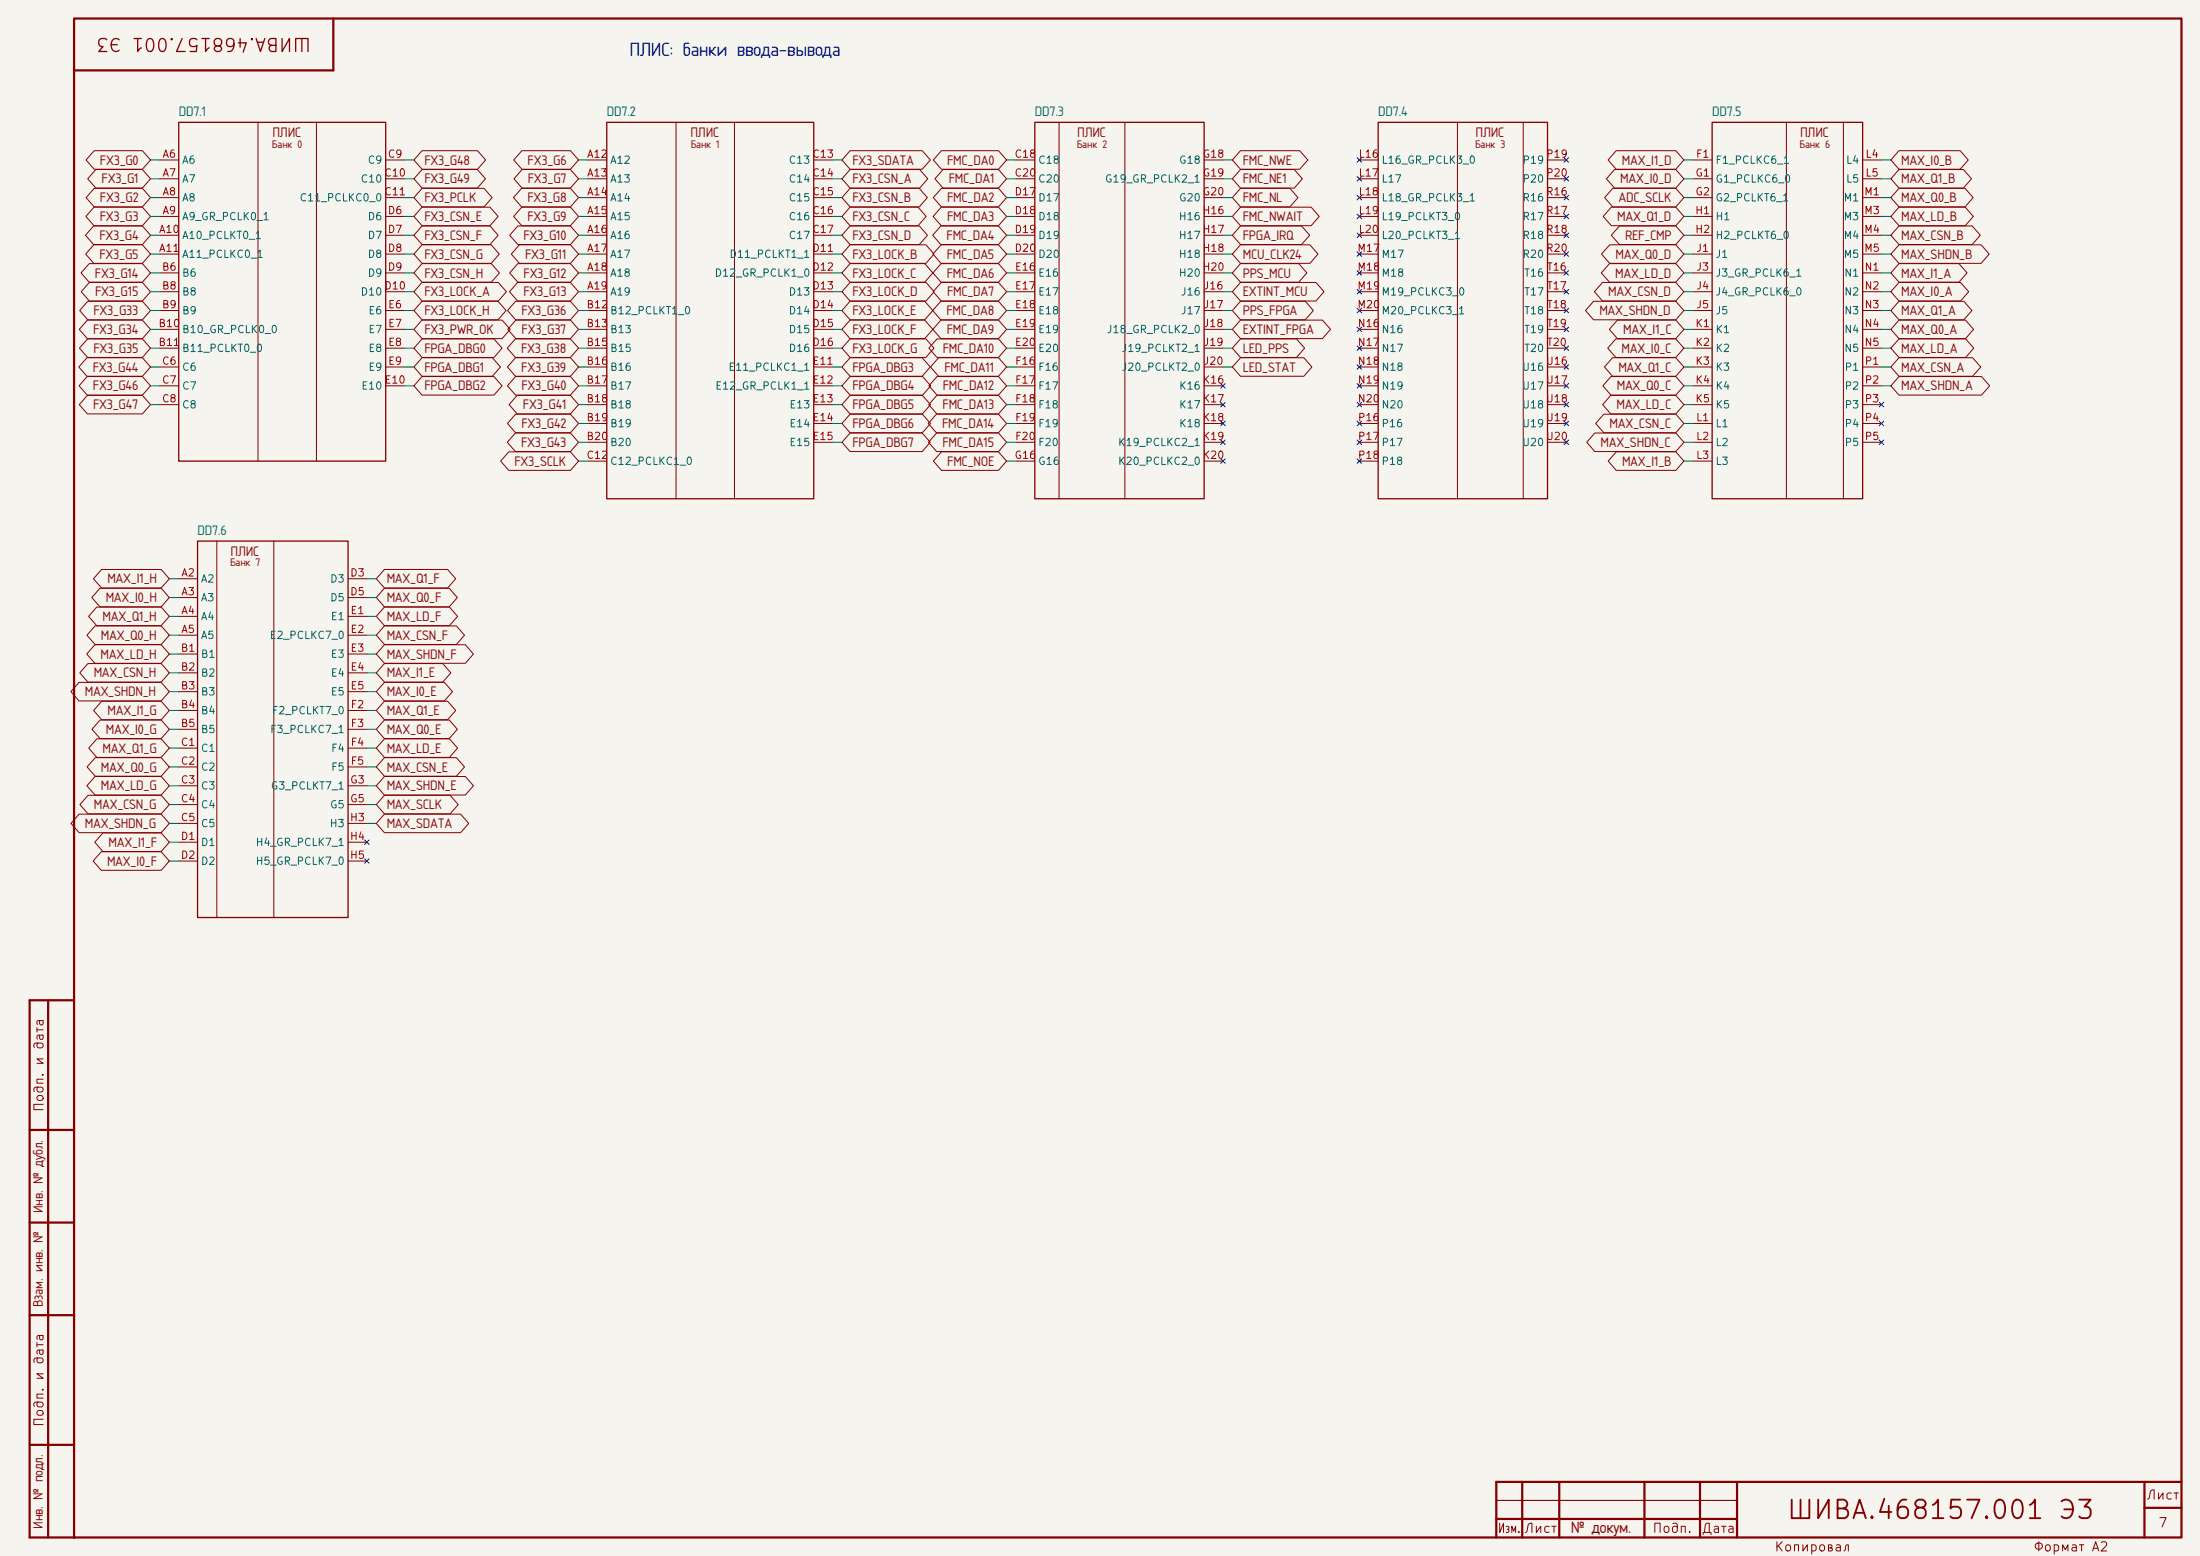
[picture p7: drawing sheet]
<svg xmlns="http://www.w3.org/2000/svg" width="594mm" height="420mm" viewBox="0 0 594 420" stroke-linecap="round" stroke-linejoin="round" font-family="sans-serif">
<path d="M0 0h594v420h-594z" fill="#f5f4ef" stroke="#f5f4ef" stroke-width=".27"/>
<g fill="none" stroke="#840000" stroke-width=".6">
<path d="M20 5h569v410h-569zM90 5v14h-70M13 270v145M20 270h-12v145h12M8 305h12M8 330h12M8 355h12M8 390h12M411 400v15M421 400v15M444 400v15M459 400v15"/>
<path d="M469 400v15M579 400v15M589 400h-185v15M404 410h65M579 407h10"/>
</g>
<path d="M404 405h65" fill="none" stroke="#840000" stroke-width=".3"/>
<path d="M48.3 33h55.8v91.5h-55.8zM163.8 33h55.9v101.6h-55.9zM279.4 33h45.7v101.6h-45.7zM372.1 33h45.7v101.6h-45.7zM462.3 33h40.6v101.6h-40.6zM53.3 146.1h40.7v101.6h-40.7z" fill="none" stroke="#840000" stroke-width=".35"/>
<g fill="none" stroke="#840000" stroke-width=".27">
<path d="M69.7 33v91.5M85.4 33v91.5M182.5 33v101.6M198.3 33v101.6M286 33v101.6M303.7 33v101.6M393.5 33v101.6M411.3 33v101.6M482.3 33v101.6M497.7 33v101.6M25.4 55.9h13.1l2.1 2.5-2.1 2.5h-13.1l-2.2-2.5zM25.4 40.7h13.1l2.1 2.5-2.1 2.5h-13.1l-2.2-2.5z"/>
<path d="M25.4 50.8h13.1l2.1 2.5-2.1 2.5h-13.1l-2.2-2.5zM25.9 45.8h12.6l2.1 2.5-2.1 2.5h-12.6l-2.2-2.5zM43.2 43.2h5.1M43.2 48.3h5.1M43.2 53.3h5.1M43.2 58.4h5.1M104.1 43.2h5.1M104.1 48.3h5.1M104.1 53.3h5.1M104.1 58.4h5.1M113.9 55.9h18.4l2.2 2.5-2.2 2.5h-18.4l-2.1-2.5zM113.9 50.8h16.8l2.2 2.5-2.2 2.5h-16.8l-2.1-2.5z"/>
<path d="M113.9 40.7h15l2.2 2.5-2.2 2.5h-15l-2.1-2.5zM113.9 45.8h15l2.2 2.5-2.2 2.5h-15l-2.1-2.5zM140.8 50.8h13.2l2.2 2.5-2.2 2.5h-13.2l-2.2-2.5zM140.9 55.9h13.1l2.2 2.5-2.2 2.5h-13.1l-2.2-2.5zM140.9 40.7h13.1l2.2 2.5-2.2 2.5h-13.1l-2.2-2.5zM141 45.8h13l2.2 2.5-2.2 2.5h-13l-2.2-2.5zM158.7 43.2h5.1M158.7 48.3h5.1M158.7 53.3h5.1M158.7 58.4h5.1M219.7 43.2h5.1M219.7 48.3h5.1"/>
<path d="M219.7 53.3h5.1M219.7 58.4h5.1M229.5 50.8h18.7l2.2 2.5-2.2 2.5h-18.7l-2.2-2.5zM229.5 55.9h18.4l2.2 2.5-2.2 2.5h-18.4l-2.2-2.5zM229.5 40.7h19.5l2.2 2.5-2.2 2.5h-19.5l-2.2-2.5zM229.5 45.8h18.8l2.2 2.5-2.2 2.5h-18.8l-2.2-2.5zM254.1 55.9h15.5l2.2 2.5-2.2 2.5h-15.5l-2.2-2.5zM254.2 40.7h15.4l2.2 2.5-2.2 2.5h-15.4l-2.2-2.5zM254.2 50.8h15.4l2.2 2.5-2.2 2.5h-15.4l-2.2-2.5zM254.6 45.8h15l2.2 2.5-2.2 2.5h-15l-2.2-2.5zM274.3 43.2h5.1M274.3 48.3h5.1"/>
<path d="M274.3 53.3h5.1M274.3 58.4h5.1M325.1 43.2h5.1M325.1 48.3h5.1M325.1 53.3h5.1M325.1 58.4h5.1M334.9 40.7h16l2.2 2.5-2.2 2.5h-16l-2.2-2.5zM334.9 45.8h14.6l2.1 2.5-2.1 2.5h-14.6l-2.2-2.5zM334.9 50.8h13.4l2.2 2.5-2.2 2.5h-13.4l-2.2-2.5zM334.9 55.9h19.1l2.2 2.5-2.2 2.5h-19.1l-2.2-2.5zM367 43.2h5.1M367 48.3h5.1"/>
<path d="M367 53.3h5.1M367 58.4h5.1M417.8 43.2h5.1M417.8 48.3h5.1M417.8 53.3h5.1M417.8 58.4h5.1M435.1 55.9h17.4l2.2 2.5-2.2 2.5h-17.4l-2.2-2.5zM435.4 50.8h17.1l2.2 2.5-2.2 2.5h-17.1l-2.1-2.5zM435.9 45.8h16.6l2.2 2.5-2.2 2.5h-16.6l-2.2-2.5zM436.4 40.7h16.1l2.2 2.5-2.2 2.5h-16.1l-2.2-2.5zM457.2 43.2h5.1M457.2 48.3h5.1"/>
<path d="M457.2 53.3h5.1M457.2 58.4h5.1M502.9 43.2h5.1M502.9 48.3h5.1M502.9 53.3h5.1M502.9 58.4h5.1M512.7 40.7h16.5l2.2 2.5-2.2 2.5h-16.5l-2.2-2.5zM512.7 55.9h17.9l2.2 2.5-2.2 2.5h-17.9l-2.2-2.5zM512.7 45.8h17.4l2.2 2.5-2.2 2.5h-17.4l-2.2-2.5zM512.7 50.8h17.9l2.2 2.5-2.2 2.5h-17.9l-2.2-2.5zM24.1 71.2h14.4l2.1 2.5-2.1 2.5h-14.4l-2.2-2.5zM24.1 76.2h14.4l2.1 2.5-2.1 2.5h-14.4l-2.2-2.5z"/>
<path d="M25.3 61h13.2l2.1 2.5-2.1 2.5h-13.2l-2.2-2.5zM25.3 66.1h13.2l2.1 2.5-2.1 2.5h-13.2l-2.2-2.5zM43.2 63.5h5.1M43.2 68.6h5.1M43.2 73.7h5.1M43.2 78.7h5.1M104.1 63.5h5.1M104.1 68.6h5.1M104.1 73.7h5.1M104.1 78.7h5.1M113.9 61h18.4l2.2 2.5-2.2 2.5h-18.4l-2.1-2.5zM113.9 66.1h18.7l2.2 2.5-2.2 2.5h-18.7l-2.1-2.5z"/>
<path d="M113.9 71.2h18.8l2.1 2.5-2.1 2.5h-18.8l-2.1-2.5zM113.9 76.2h20.6l2.2 2.5-2.2 2.5h-20.6l-2.1-2.5zM139.8 76.2h14.2l2.2 2.5-2.2 2.5h-14.2l-2.2-2.5zM139.8 61h14.2l2.2 2.5-2.2 2.5h-14.2l-2.2-2.5zM139.8 71.2h14.2l2.2 2.5-2.2 2.5h-14.2l-2.2-2.5zM140.2 66.1h13.8l2.2 2.5-2.2 2.5h-13.8l-2.1-2.5zM158.7 63.5h5.1M158.7 68.6h5.1M158.7 73.7h5.1M158.7 78.7h5.1M219.7 63.5h5.1M219.7 68.6h5.1"/>
<path d="M219.7 73.7h5.1M219.7 78.7h5.1M229.5 71.2h20.2l2.2 2.5-2.2 2.5h-20.2l-2.2-2.5zM229.5 66.1h20.5l2.2 2.5-2.2 2.5h-20.5l-2.2-2.5zM229.5 76.2h20.5l2.2 2.5-2.2 2.5h-20.5l-2.2-2.5zM229.5 61h18.7l2.2 2.5-2.2 2.5h-18.7l-2.2-2.5zM254 61h15.6l2.2 2.5-2.2 2.5h-15.6l-2.2-2.5zM254.1 66.1h15.5l2.2 2.5-2.2 2.5h-15.5l-2.2-2.5zM254.1 71.2h15.5l2.2 2.5-2.2 2.5h-15.5l-2.2-2.5zM254.1 76.2h15.5l2.2 2.5-2.2 2.5h-15.5l-2.1-2.5zM274.3 63.5h5.1M274.3 68.6h5.1"/>
<path d="M274.3 73.7h5.1M274.3 78.7h5.1M325.1 63.5h5.1M325.1 68.6h5.1M325.1 73.7h5.1M325.1 78.7h5.1M334.9 66.1h18.8l2.2 2.5-2.2 2.5h-18.8l-2.2-2.5zM334.9 61h16.5l2.2 2.5-2.2 2.5h-16.5l-2.2-2.5zM334.9 76.2h20.4l2.2 2.5-2.2 2.5h-20.4l-2.2-2.5zM334.9 71.2h15.8l2.2 2.5-2.2 2.5h-15.8l-2.2-2.5zM367 63.5h5.1M367 68.6h5.1"/>
<path d="M367 73.7h5.1M367 78.7h5.1M417.8 63.5h5.1M417.8 68.6h5.1M417.8 73.7h5.1M417.8 78.7h5.1M432.7 76.2h19.8l2.2 2.5-2.2 2.5h-19.8l-2.2-2.5zM434.6 71.2h17.9l2.2 2.5-2.2 2.5h-17.9l-2.2-2.5zM434.6 66.1h17.9l2.2 2.5-2.2 2.5h-17.9l-2.2-2.5zM437.2 61h15.3l2.2 2.5-2.2 2.5h-15.3l-2.1-2.5zM457.2 63.5h5.1M457.2 68.6h5.1"/>
<path d="M457.2 73.7h5.1M457.2 78.7h5.1M502.9 63.5h5.1M502.9 68.6h5.1M502.9 73.7h5.1M502.9 78.7h5.1M512.7 61h19.8l2.2 2.5-2.2 2.5h-19.8l-2.2-2.5zM512.7 66.1h22.2l2.2 2.5-2.2 2.5h-22.2l-2.2-2.5zM512.7 71.2h16.2l2.2 2.5-2.2 2.5h-16.2l-2.2-2.5zM512.7 76.2h16.7l2.1 2.5-2.1 2.5h-16.7l-2.2-2.5zM23.5 96.6h15l2.1 2.5-2.1 2.5h-15l-2.2-2.5zM23.6 86.4h14.9l2.1 2.5-2.1 2.5h-14.9l-2.2-2.5z"/>
<path d="M23.6 91.5h14.9l2.1 2.5-2.1 2.5h-14.9l-2.1-2.5zM23.7 81.3h14.8l2.1 2.5-2.1 2.5h-14.8l-2.2-2.5zM43.2 83.8h5.1M43.2 88.9h5.1M43.2 94h5.1M43.2 99.1h5.1M104.1 83.8h5.1M104.1 88.9h5.1M104.1 94h5.1M104.1 99.1h5.1M113.9 81.3h20.6l2.2 2.5-2.2 2.5h-20.6l-2.1-2.5zM113.9 96.6h19l2.2 2.5-2.2 2.5h-19l-2.1-2.5z"/>
<path d="M113.9 91.5h19.5l2.2 2.5-2.2 2.5h-19.5l-2.1-2.5zM113.9 86.4h21.7l2.2 2.5-2.2 2.5h-21.7l-2.1-2.5zM139.1 91.5h14.9l2.2 2.5-2.2 2.5h-14.9l-2.1-2.5zM139.2 96.6h14.8l2.2 2.5-2.2 2.5h-14.8l-2.2-2.5zM139.2 81.3h14.8l2.2 2.5-2.2 2.5h-14.8l-2.2-2.5zM139.3 86.4h14.7l2.2 2.5-2.2 2.5h-14.7l-2.2-2.5zM158.7 83.8h5.1M158.7 88.9h5.1M158.7 94h5.1M158.7 99.1h5.1M219.7 83.8h5.1M219.7 88.9h5.1"/>
<path d="M219.7 94h5.1M219.7 99.1h5.1M229.5 81.3h20.2l2.2 2.5-2.2 2.5h-20.2l-2.2-2.5zM229.5 86.4h20.2l2.2 2.5-2.2 2.5h-20.2l-2.2-2.5zM229.5 91.5h20.5l2.2 2.5-2.2 2.5h-20.5l-2.2-2.5zM229.5 96.6h19.5l2.2 2.5-2.2 2.5h-19.5l-2.2-2.5zM253 91.5h16.6l2.2 2.5-2.2 2.5h-16.6l-2.2-2.5zM253.4 96.6h16.2l2.2 2.5-2.2 2.5h-16.2l-2.2-2.5zM254 81.3h15.6l2.2 2.5-2.2 2.5h-15.6l-2.2-2.5zM254.1 86.4h15.5l2.2 2.5-2.2 2.5h-15.5l-2.2-2.5zM274.3 83.8h5.1M274.3 88.9h5.1"/>
<path d="M274.3 94h5.1M274.3 99.1h5.1M325.1 83.8h5.1M325.1 88.9h5.1M325.1 94h5.1M325.1 99.1h5.1M334.9 81.3h17.5l2.2 2.5-2.2 2.5h-17.5l-2.2-2.5zM334.9 86.4h22.2l2.1 2.5-2.1 2.5h-22.2l-2.2-2.5zM334.9 91.5h15.2l2.1 2.5-2.1 2.5h-15.2l-2.2-2.5zM334.9 96.6h17.1l2.2 2.5-2.2 2.5h-17.1l-2.2-2.5zM367 83.8h5.1M367 88.9h5.1"/>
<path d="M367 94h5.1M367 99.1h5.1M417.8 83.8h5.1M417.8 88.9h5.1M417.8 94h5.1M417.8 99.1h5.1M430.3 81.3h22.2l2.2 2.5-2.2 2.5h-22.2l-2.2-2.5zM435.4 96.6h17.1l2.2 2.5-2.2 2.5h-17.1l-2.2-2.5zM436.3 91.5h16.2l2.2 2.5-2.2 2.5h-16.2l-2.2-2.5zM436.7 86.4h15.8l2.2 2.5-2.2 2.5h-15.8l-2.2-2.5zM457.2 83.8h5.1M457.2 88.9h5.1"/>
<path d="M457.2 94h5.1M457.2 99.1h5.1M502.9 83.8h5.1M502.9 88.9h5.1M502.9 94h5.1M502.9 99.1h5.1M512.7 81.3h17.5l2.2 2.5-2.2 2.5h-17.5l-2.2-2.5zM512.7 86.4h18l2.2 2.5-2.2 2.5h-18l-2.2-2.5zM512.7 91.5h18l2.2 2.5-2.2 2.5h-18l-2.2-2.5zM512.7 96.6h19.9l2.2 2.5-2.2 2.5h-19.9l-2.2-2.5zM23.5 101.6h15l2.1 2.5-2.1 2.5h-15l-2.2-2.5zM23.6 106.7h14.9l2.1 2.5-2.1 2.5h-14.9l-2.2-2.5z"/>
<path d="M43.2 104.1h5.1M43.2 109.2h5.1M104.1 104.1h5.1M113.9 101.6h19.5l2.2 2.5-2.2 2.5h-19.5l-2.1-2.5zM139.2 116.9h14.8l2.2 2.5-2.2 2.5h-14.8l-2.2-2.5zM139.2 101.6h14.8l2.2 2.5-2.2 2.5h-14.8l-2.2-2.5zM139.2 111.8h14.8l2.2 2.5-2.2 2.5h-14.8l-2.2-2.5zM139.6 106.7h14.4l2.2 2.5-2.2 2.5h-14.4l-2.1-2.5zM158.7 104.1h5.1M158.7 109.2h5.1M158.7 114.3h5.1M158.7 119.4h5.1"/>
<path d="M219.7 104.1h5.1M219.7 109.2h5.1M219.7 114.3h5.1M219.7 119.4h5.1M229.5 111.8h19.5l2.2 2.5-2.2 2.5h-19.5l-2.2-2.5zM229.5 106.7h19.6l2.1 2.5-2.1 2.5h-19.6l-2.2-2.5zM229.5 101.6h19.6l2.2 2.5-2.2 2.5h-19.6l-2.2-2.5zM229.5 116.9h19.5l2.2 2.5-2.2 2.5h-19.5l-2.2-2.5zM252.8 111.8h16.8l2.2 2.5-2.2 2.5h-16.8l-2.2-2.5zM252.9 116.9h16.7l2.2 2.5-2.2 2.5h-16.7l-2.2-2.5zM252.9 106.7h16.7l2.2 2.5-2.2 2.5h-16.7l-2.1-2.5zM253 101.6h16.6l2.2 2.5-2.2 2.5h-16.6l-2.2-2.5z"/>
<path d="M274.3 104.1h5.1M274.3 109.2h5.1M274.3 114.3h5.1M274.3 119.4h5.1M325.1 104.1h5.1M325.1 109.2h5.1M325.1 114.3h5.1M325.1 119.4h5.1M367 104.1h5.1M367 109.2h5.1M367 114.3h5.1M367 119.4h5.1"/>
<path d="M417.8 104.1h5.1M417.8 109.2h5.1M417.8 114.3h5.1M417.8 119.4h5.1M430.6 116.9h21.9l2.2 2.5-2.2 2.5h-21.9l-2.2-2.5zM433 111.8h19.5l2.2 2.5-2.2 2.5h-19.5l-2.2-2.5zM434.9 106.7h17.6l2.2 2.5-2.2 2.5h-17.6l-2.2-2.5zM435 101.6h17.5l2.2 2.5-2.2 2.5h-17.5l-2.2-2.5zM457.2 104.1h5.1M457.2 109.2h5.1M457.2 114.3h5.1M457.2 119.4h5.1"/>
<path d="M502.9 104.1h5.1M502.9 109.2h5.1M502.9 114.3h5.1M502.9 119.4h5.1M512.7 101.6h22.3l2.2 2.5-2.2 2.5h-22.3l-2.2-2.5zM137.4 122h16.6l2.2 2.5-2.2 2.5h-16.6l-2.2-2.5zM158.7 124.5h5.1M254.2 122h15.4l2.2 2.5-2.2 2.5h-15.4l-2.2-2.5zM274.3 124.5h5.1M325.1 124.5h5.1M367 124.5h5.1M436.4 122h16.1l2.2 2.5-2.2 2.5h-16.1l-2.2-2.5z"/>
<path d="M457.2 124.5h5.1M27 158.8h16.5l2.2 2.5-2.2 2.5h-16.5l-2.2-2.5zM27.4 153.7h16.1l2.2 2.5-2.2 2.5h-16.1l-2.2-2.5zM48.3 156.2h5M58.5 146.1v101.6M73.9 146.1v101.6M94 156.2h5.1M103.8 153.7h17.1l2.1 2.5-2.1 2.5h-17.1l-2.2-2.5zM103.8 158.8h17.5l2.2 2.5-2.2 2.5h-17.5l-2.2-2.5zM23.7 179.1h19.8l2.2 2.5-2.2 2.5h-19.8l-2.2-2.5zM25.6 174h17.9l2.2 2.5-2.2 2.5h-17.9l-2.2-2.5zM25.7 168.9h17.8l2.2 2.6-2.2 2.5h-17.8l-2.2-2.5z"/>
<path d="M26.1 163.9h17.4l2.2 2.5-2.2 2.5h-17.4l-2.2-2.5zM48.3 161.3h5M48.3 166.4h5M48.3 171.5h5M48.3 176.5h5M94 161.3h5.1M94 166.4h5.1M94 171.5h5.1M94 176.5h5.1M103.8 163.9h17.6l2.1 2.5-2.1 2.5h-17.6l-2.2-2.5zM103.8 168.9h19.4l2.2 2.6-2.2 2.5h-19.4l-2.2-2.5zM103.8 174h21.8l2.2 2.5-2.2 2.5h-21.8l-2.2-2.5z"/>
<path d="M103.8 179.1h15.7l2.2 2.5-2.2 2.5h-15.7l-2.2-2.5zM21.3 184.2h22.2l2.2 2.5-2.2 2.5h-22.2l-2.2-2.5zM26.1 199.4h17.4l2.2 2.5-2.2 2.5h-17.4l-2.1-2.5zM27 194.3h16.5l2.2 2.6-2.2 2.5h-16.5l-2.2-2.5zM27.5 189.3h16l2.2 2.5-2.2 2.5h-16l-2.2-2.5zM48.3 181.6h5M48.3 186.7h5M48.3 191.8h5M48.3 196.9h5M94 181.6h5.1M94 186.7h5.1M94 191.8h5.1"/>
<path d="M94 196.9h5.1M103.8 184.2h16.2l2.2 2.5-2.2 2.5h-16.2l-2.2-2.5zM103.8 189.3h17.1l2.1 2.5-2.1 2.5h-17.1l-2.2-2.5zM103.8 194.3h17.5l2.2 2.6-2.2 2.5h-17.5l-2.2-2.5zM103.8 199.4h17.6l2.1 2.5-2.1 2.5h-17.6l-2.2-2.5zM21.4 219.7h22.1l2.2 2.6-2.2 2.5h-22.1l-2.2-2.5zM23.8 214.7h19.7l2.2 2.5-2.2 2.5h-19.7l-2.2-2.5zM25.6 209.6h17.9l2.2 2.5-2.2 2.5h-17.9l-2.1-2.5zM25.7 204.5h17.8l2.2 2.5-2.2 2.5h-17.8l-2.2-2.5zM48.3 201.9h5M48.3 207h5M48.3 212.1h5"/>
<path d="M48.3 217.2h5M94 201.9h5.1M94 207h5.1M94 212.1h5.1M94 217.2h5.1M103.8 219.7h20.6l2.2 2.6-2.2 2.5h-20.6l-2.2-2.5zM103.8 204.5h19.4l2.2 2.5-2.2 2.5h-19.4l-2.2-2.5zM103.8 209.6h21.8l2.2 2.5-2.2 2.5h-21.8l-2.2-2.5zM103.8 214.7h17.7l2.2 2.5-2.2 2.5h-17.7l-2.2-2.5zM27.3 229.9h16.2l2.2 2.5-2.2 2.5h-16.2l-2.2-2.5zM27.8 224.8h15.7l2.2 2.5-2.2 2.5h-15.7l-2.2-2.5zM48.3 222.3h5"/>
<path d="M48.3 227.3h5M48.3 232.4h5M94 222.3h5.1M94 227.3h5.1M94 232.4h5.1"/>
</g>
<g fill="none" stroke="#009600" stroke-width=".27">
<path d="M40.6 43.2h2.6M40.6 53.3h2.6M40.6 58.4h2.6M40.6 48.3h2.6M109.2 43.2h2.6M109.2 53.3h2.6M109.2 58.4h2.6M109.2 48.3h2.6M156.2 43.2h2.5M156.2 53.3h2.5M156.2 58.4h2.5M156.2 48.3h2.5"/>
<path d="M224.8 43.2h2.5M224.8 53.3h2.5M224.8 58.4h2.5M224.8 48.3h2.5M271.8 43.2h2.5M271.8 53.3h2.5M271.8 58.4h2.5M271.8 48.3h2.5M330.2 43.2h2.5M330.2 53.3h2.5M330.2 58.4h2.5M330.2 48.3h2.5"/>
<path d="M454.7 43.2h2.5M454.7 53.3h2.5M454.7 58.4h2.5M454.7 48.3h2.5M508 43.2h2.5M508 53.3h2.5M508 58.4h2.5M508 48.3h2.5M40.6 63.5h2.6M40.6 68.6h2.6M40.6 73.7h2.6M40.6 78.7h2.6"/>
<path d="M109.2 63.5h2.6M109.2 68.6h2.6M109.2 73.7h2.6M109.2 78.7h2.6M156.2 63.5h2.5M156.2 68.6h2.5M156.2 73.7h2.5M156.2 78.7h2.5M224.8 63.5h2.5M224.8 68.6h2.5M224.8 73.7h2.5M224.8 78.7h2.5"/>
<path d="M271.8 63.5h2.5M271.8 68.6h2.5M271.8 73.7h2.5M271.8 78.7h2.5M330.2 63.5h2.5M330.2 68.6h2.5M330.2 73.7h2.5M330.2 78.7h2.5M454.7 63.5h2.5M454.7 68.6h2.5M454.7 73.7h2.5M454.7 78.7h2.5"/>
<path d="M508 63.5h2.5M508 68.6h2.5M508 73.7h2.5M508 78.7h2.5M40.6 94h2.6M40.6 99.1h2.6M40.6 83.8h2.6M40.6 88.9h2.6M109.2 94h2.6M109.2 99.1h2.6M109.2 83.8h2.6M109.2 88.9h2.6"/>
<path d="M156.2 94h2.5M156.2 99.1h2.5M156.2 83.8h2.5M156.2 88.9h2.5M224.8 94h2.5M224.8 99.1h2.5M224.8 83.8h2.5M224.8 88.9h2.5M271.8 94h2.5M271.8 99.1h2.5M271.8 83.8h2.5M271.8 88.9h2.5"/>
<path d="M330.2 94h2.5M330.2 99.1h2.5M330.2 83.8h2.5M330.2 88.9h2.5M454.7 94h2.5M454.7 99.1h2.5M454.7 83.8h2.5M454.7 88.9h2.5M508 94h2.5M508 99.1h2.5M508 83.8h2.5M508 88.9h2.5"/>
<path d="M40.6 104.1h2.6M40.6 109.2h2.6M109.2 104.1h2.6M156.2 104.1h2.5M156.2 109.2h2.5M156.2 114.3h2.5M156.2 119.4h2.5M224.8 104.1h2.5M224.8 109.2h2.5M224.8 114.3h2.5M224.8 119.4h2.5M271.8 104.1h2.5"/>
<path d="M271.8 109.2h2.5M271.8 114.3h2.5M271.8 119.4h2.5M454.7 104.1h2.5M454.7 109.2h2.5M454.7 114.3h2.5M454.7 119.4h2.5M508 104.1h2.5M156.2 124.5h2.5M271.8 124.5h2.5M454.7 124.5h2.5M45.7 156.2h2.6"/>
<path d="M99.1 156.2h2.5M45.7 161.3h2.6M45.7 166.4h2.6M45.7 171.5h2.6M45.7 176.5h2.6M99.1 161.3h2.5M99.1 166.4h2.5M99.1 171.5h2.5M99.1 176.5h2.5M45.7 181.6h2.6M45.7 186.7h2.6M45.7 191.8h2.6"/>
<path d="M45.7 196.9h2.6M99.1 181.6h2.5M99.1 186.7h2.5M99.1 191.8h2.5M99.1 196.9h2.5M45.7 201.9h2.6M45.7 207h2.6M45.7 212.1h2.6M45.7 217.2h2.6M99.1 201.9h2.5M99.1 207h2.5M99.1 212.1h2.5"/>
<path d="M99.1 217.2h2.5M45.7 222.3h2.6M45.7 227.3h2.6M45.7 232.4h2.6M99.1 222.3h2.5"/>
</g>
<g fill="none" stroke="#000084" stroke-width=".27">
<path d="M366.4 52.7l1.2 1.2M366.4 57.8l1.2 1.2M366.4 42.6l1.2 1.2M366.4 47.7l1.2 1.2M367.6 52.7l-1.2 1.2M367.6 57.8l-1.2 1.2M367.6 42.6l-1.2 1.2M367.6 47.7l-1.2 1.2M422.3 42.6l1.2 1.2M422.3 47.7l1.2 1.2M422.3 52.7l1.2 1.2M422.3 57.8l1.2 1.2"/>
<path d="M423.5 42.6l-1.2 1.2M423.5 47.7l-1.2 1.2M423.5 52.7l-1.2 1.2M423.5 57.8l-1.2 1.2M366.4 62.9l1.2 1.2M366.4 68l1.2 1.2M366.4 73.1l1.2 1.2M366.4 78.1l1.2 1.2M367.6 62.9l-1.2 1.2M367.6 68l-1.2 1.2M367.6 73.1l-1.2 1.2M367.6 78.1l-1.2 1.2"/>
<path d="M422.3 62.9l1.2 1.2M422.3 68l1.2 1.2M422.3 73.1l1.2 1.2M422.3 78.1l1.2 1.2M423.5 62.9l-1.2 1.2M423.5 68l-1.2 1.2M423.5 73.1l-1.2 1.2M423.5 78.1l-1.2 1.2M366.4 88.3l1.2 1.2M366.4 83.2l1.2 1.2M366.4 93.4l1.2 1.2M366.4 98.5l1.2 1.2"/>
<path d="M367.6 88.3l-1.2 1.2M367.6 83.2l-1.2 1.2M367.6 98.5l-1.2 1.2M367.6 93.4l-1.2 1.2M422.3 93.4l1.2 1.2M422.3 83.2l1.2 1.2M422.3 88.3l1.2 1.2M422.3 98.5l1.2 1.2M423.5 93.4l-1.2 1.2M423.5 83.2l-1.2 1.2M423.5 88.3l-1.2 1.2M423.5 98.5l-1.2 1.2"/>
<path d="M329.6 103.5l1.2 1.2M329.6 108.6l1.2 1.2M329.6 113.7l1.2 1.2M329.6 118.8l1.2 1.2M330.8 103.5l-1.2 1.2M330.8 108.6l-1.2 1.2M330.8 113.7l-1.2 1.2M330.8 118.8l-1.2 1.2M366.4 103.5l1.2 1.2M366.4 108.6l1.2 1.2M366.4 113.7l1.2 1.2M366.4 118.8l1.2 1.2"/>
<path d="M367.6 103.5l-1.2 1.2M367.6 108.6l-1.2 1.2M367.6 113.7l-1.2 1.2M367.6 118.8l-1.2 1.2M422.3 108.6l1.2 1.2M422.3 113.7l1.2 1.2M422.3 118.8l1.2 1.2M422.3 103.5l1.2 1.2M423.5 108.6l-1.2 1.2M423.5 113.7l-1.2 1.2M423.5 118.8l-1.2 1.2M423.5 103.5l-1.2 1.2"/>
<path d="M507.4 118.8l1.2 1.2M507.4 108.6l1.2 1.2M507.4 113.7l1.2 1.2M508.6 118.8l-1.2 1.2M508.6 108.6l-1.2 1.2M508.6 113.7l-1.2 1.2M329.6 123.9l1.2 1.2M330.8 123.9l-1.2 1.2M366.4 123.9l1.2 1.2M367.6 123.9l-1.2 1.2M98.5 226.7l1.2 1.2M98.5 231.8l1.2 1.2"/>
<path d="M99.7 226.7l-1.2 1.2M99.7 231.8l-1.2 1.2"/>
</g>
<text font-size="5" fill="#840000" x="482.1" y="411.3">ШИВА.468157.001 Э3</text>
<text font-size="4.9" fill="#0000c2" x="170" y="15">ПЛИС: банки ввода-вывода</text>
<text font-size="4.2" fill="#840000" x="424.1" y="413.8">№ докум.</text>
<g font-size="3.5" fill="#840000">
<text x="84.3" y="9.3" transform="rotate(-180 84.3 9.3)">ШИВА.468157.001 Э3</text>
<text x="73.6" y="37.1">ПЛИС</text>
<text x="186.4" y="37.1">ПЛИС</text>
<text x="290.8" y="37.1">ПЛИС</text>
<text x="398.4" y="37.1">ПЛИС</text>
<text x="486" y="37.1">ПЛИС</text>
<text x="27" y="44.4">FX3_G0</text>
<text x="114.6" y="44.4">FX3_G48</text>
<text x="142.5" y="44.4">FX3_G6</text>
<text x="230.1" y="44.4">FX3_SDATA</text>
<text x="255.7" y="44.4">FMC_DA0</text>
<text x="335.6" y="44.4">FMC_NWE</text>
<text x="437.9" y="44.4">MAX_I1_D</text>
<text x="513.4" y="44.4">MAX_I0_B</text>
<text x="27.4" y="49.5">FX3_G1</text>
<text x="114.6" y="49.5">FX3_G49</text>
<text x="142.5" y="49.5">FX3_G7</text>
<text x="230.1" y="49.5">FX3_CSN_A</text>
<text x="256.2" y="49.5">FMC_DA1</text>
<text x="335.6" y="49.5">FMC_NE1</text>
<text x="437.5" y="49.5">MAX_I0_D</text>
<text x="513.4" y="49.5">MAX_Q1_B</text>
<text x="26.9" y="59.7">FX3_G3</text>
<text x="27" y="54.6">FX3_G2</text>
<text x="114.6" y="59.7">FX3_CSN_E</text>
<text x="114.6" y="54.6">FX3_PCLK</text>
<text x="142.4" y="54.6">FX3_G8</text>
<text x="142.4" y="59.7">FX3_G9</text>
<text x="230.1" y="54.6">FX3_CSN_B</text>
<text x="230.1" y="59.7">FX3_CSN_C</text>
<text x="255.7" y="59.7">FMC_DA3</text>
<text x="255.7" y="54.6">FMC_DA2</text>
<text x="335.6" y="54.6">FMC_NL</text>
<text x="335.6" y="59.7">FMC_NWAIT</text>
<text x="436.6" y="59.7">MAX_Q1_D</text>
<text x="437" y="54.6">ADC_SCLK</text>
<text x="513.4" y="59.7">MAX_LD_B</text>
<text x="513.4" y="54.6">MAX_Q0_B</text>
<text x="26.8" y="64.7">FX3_G4</text>
<text x="114.6" y="64.7">FX3_CSN_F</text>
<text x="141.4" y="64.7">FX3_G10</text>
<text x="230.1" y="64.7">FX3_CSN_D</text>
<text x="255.6" y="64.7">FMC_DA4</text>
<text x="335.6" y="64.7">FPGA_IRQ</text>
<text x="438.8" y="64.7">REF_CMP</text>
<text x="513.4" y="64.7">MAX_CSN_B</text>
<text x="26.9" y="69.8">FX3_G5</text>
<text x="114.6" y="69.8">FX3_CSN_G</text>
<text x="141.8" y="69.8">FX3_G11</text>
<text x="230.1" y="69.8">FX3_LOCK_B</text>
<text x="255.6" y="69.8">FMC_DA5</text>
<text x="335.6" y="69.8">MCU_CLK24</text>
<text x="436.2" y="69.8">MAX_Q0_D</text>
<text x="513.4" y="69.8">MAX_SHDN_B</text>
<text x="25.6" y="74.9">FX3_G14</text>
<text x="114.6" y="74.9">FX3_CSN_H</text>
<text x="141.4" y="74.9">FX3_G12</text>
<text x="230.1" y="74.9">FX3_LOCK_C</text>
<text x="255.6" y="74.9">FMC_DA6</text>
<text x="335.6" y="74.9">PPS_MCU</text>
<text x="436.1" y="74.9">MAX_LD_D</text>
<text x="513.4" y="74.9">MAX_I1_A</text>
<text x="25.7" y="80">FX3_G15</text>
<text x="114.6" y="80">FX3_LOCK_A</text>
<text x="141.3" y="80">FX3_G13</text>
<text x="230.1" y="80">FX3_LOCK_D</text>
<text x="255.7" y="80">FMC_DA7</text>
<text x="335.6" y="80">EXTINT_MCU</text>
<text x="434.2" y="80">MAX_CSN_D</text>
<text x="513.4" y="80">MAX_I0_A</text>
<text x="25.3" y="85.1">FX3_G33</text>
<text x="114.6" y="85.1">FX3_LOCK_H</text>
<text x="140.8" y="85.1">FX3_G36</text>
<text x="230.1" y="85.1">FX3_LOCK_E</text>
<text x="255.6" y="85.1">FMC_DA8</text>
<text x="335.6" y="85.1">PPS_FPGA</text>
<text x="431.8" y="85.1">MAX_SHDN_D</text>
<text x="513.4" y="85.1">MAX_Q1_A</text>
<text x="25.1" y="90.1">FX3_G34</text>
<text x="25.2" y="95.2">FX3_G35</text>
<text x="114.6" y="95.2">FPGA_DBG0</text>
<text x="114.6" y="90.1">FX3_PWR_OK</text>
<text x="140.7" y="95.2">FX3_G38</text>
<text x="140.8" y="90.1">FX3_G37</text>
<text x="230.1" y="90.1">FX3_LOCK_F</text>
<text x="230.1" y="95.2">FX3_LOCK_G</text>
<text x="254.5" y="95.2">FMC_DA10</text>
<text x="255.6" y="90.1">FMC_DA9</text>
<text x="335.6" y="90.1">EXTINT_FPGA</text>
<text x="335.6" y="95.2">LED_PPS</text>
<text x="437.8" y="95.2">MAX_I0_C</text>
<text x="438.3" y="90.1">MAX_I1_C</text>
<text x="513.4" y="90.1">MAX_Q0_A</text>
<text x="513.4" y="95.2">MAX_LD_A</text>
<text x="25" y="100.3">FX3_G44</text>
<text x="114.6" y="100.3">FPGA_DBG1</text>
<text x="140.8" y="100.3">FX3_G39</text>
<text x="230.1" y="100.3">FPGA_DBG3</text>
<text x="255" y="100.3">FMC_DA11</text>
<text x="335.6" y="100.3">LED_STAT</text>
<text x="437" y="100.3">MAX_Q1_C</text>
<text x="513.4" y="100.3">MAX_CSN_A</text>
<text x="25.1" y="105.4">FX3_G46</text>
<text x="114.6" y="105.4">FPGA_DBG2</text>
<text x="140.8" y="105.4">FX3_G40</text>
<text x="230.1" y="105.4">FPGA_DBG4</text>
<text x="254.5" y="105.4">FMC_DA12</text>
<text x="436.5" y="105.4">MAX_Q0_C</text>
<text x="513.4" y="105.4">MAX_SHDN_A</text>
<text x="25.2" y="110.5">FX3_G47</text>
<text x="141.2" y="110.5">FX3_G41</text>
<text x="230.1" y="110.5">FPGA_DBG5</text>
<text x="254.5" y="110.5">FMC_DA13</text>
<text x="436.5" y="110.5">MAX_LD_C</text>
<text x="140.8" y="115.5">FX3_G42</text>
<text x="230.1" y="115.5">FPGA_DBG6</text>
<text x="254.4" y="115.5">FMC_DA14</text>
<text x="434.6" y="115.5">MAX_CSN_C</text>
<text x="138.9" y="125.7">FX3_SCLK</text>
<text x="140.7" y="120.6">FX3_G43</text>
<text x="230.1" y="120.6">FPGA_DBG7</text>
<text x="254.4" y="120.6">FMC_DA15</text>
<text x="255.8" y="125.7">FMC_NOE</text>
<text x="432.2" y="120.6">MAX_SHDN_C</text>
<text x="438" y="125.7">MAX_I1_B</text>
<text x="62.2" y="150.1">ПЛИС</text>
<text x="29" y="157.5">MAX_I1_H</text>
<text x="104.4" y="157.5">MAX_Q1_F</text>
<text x="27.7" y="167.6">MAX_Q1_H</text>
<text x="28.5" y="162.5">MAX_I0_H</text>
<text x="104.4" y="162.5">MAX_Q0_F</text>
<text x="104.4" y="167.6">MAX_LD_F</text>
<text x="27.2" y="172.7">MAX_Q0_H</text>
<text x="104.4" y="172.7">MAX_CSN_F</text>
<text x="27.2" y="177.8">MAX_LD_H</text>
<text x="104.4" y="177.8">MAX_SHDN_F</text>
<text x="25.3" y="182.9">MAX_CSN_H</text>
<text x="104.4" y="182.9">MAX_I1_E</text>
<text x="22.9" y="187.9">MAX_SHDN_H</text>
<text x="104.4" y="187.9">MAX_I0_E</text>
<text x="29" y="193">MAX_I1_G</text>
<text x="104.4" y="193">MAX_Q1_E</text>
<text x="27.7" y="203.2">MAX_Q1_G</text>
<text x="28.6" y="198.1">MAX_I0_G</text>
<text x="104.4" y="198.1">MAX_Q0_E</text>
<text x="104.4" y="203.2">MAX_LD_E</text>
<text x="27.3" y="208.3">MAX_Q0_G</text>
<text x="104.4" y="208.3">MAX_CSN_E</text>
<text x="27.2" y="213.3">MAX_LD_G</text>
<text x="104.4" y="213.3">MAX_SHDN_E</text>
<text x="25.3" y="218.4">MAX_CSN_G</text>
<text x="104.4" y="218.4">MAX_SCLK</text>
<text x="22.9" y="223.5">MAX_SHDN_G</text>
<text x="104.4" y="223.5">MAX_SDATA</text>
<text x="28.9" y="233.7">MAX_I0_F</text>
<text x="29.3" y="228.6">MAX_I1_F</text>
<text x="11.6" y="327.5" transform="rotate(-90 11.6 327.5)">Инв. № дубл.</text>
<text x="11.6" y="352.8" transform="rotate(-90 11.6 352.8)">Взам. инв. №</text>
<text x="11.6" y="412.7" transform="rotate(-90 11.6 412.7)">Инв. № подл.</text>
</g>
<g font-size="3.5" fill="#006464">
<text x="48.3" y="31.3">DD7.1</text>
<text x="163.8" y="31.3">DD7.2</text>
<text x="279.4" y="31.3">DD7.3</text>
<text x="372.1" y="31.3">DD7.4</text>
<text x="462.3" y="31.3">DD7.5</text>
<text x="53.3" y="144.4">DD7.6</text>
</g>
<g font-size="2.8" fill="#840000">
<text x="73.4" y="39.9">Банк 0</text>
<text x="186.5" y="39.9">Банк 1</text>
<text x="290.7" y="39.9">Банк 2</text>
<text x="398.3" y="39.9">Банк 3</text>
<text x="485.9" y="39.9">Банк 6</text>
<text x="62.1" y="152.9">Банк 7</text>
</g>
<g font-size="2.5" fill="#840000">
<text x="12.4" y="300.4" transform="rotate(-90 12.4 300.4)">Подп. и дата</text>
<text x="12.4" y="385.4" transform="rotate(-90 12.4 385.4)">Подп. и дата</text>
<text x="579.3" y="405.4">Лист</text>
<text x="582.6" y="412.9">7</text>
<text x="404.3" y="414.4">Изм.</text>
<text x="411.3" y="414.4">Лист</text>
<text x="446" y="414.4">Подп.</text>
<text x="459.2" y="414.4">Дата</text>
<text x="478.9" y="419.4">Копировал</text>
<text x="548.9" y="419.4">Формат A2</text>
</g>
<g font-size="2" fill="#a90000">
<text x="43.7" y="43.1">A6</text>
<text x="104.5" y="43.1">C9</text>
<text x="158.3" y="43.1">A12</text>
<text x="219.1" y="43.1">C13</text>
<text x="273.8" y="43.1">C18</text>
<text x="324.6" y="43.1">G18</text>
<text x="366.7" y="43.1">L16</text>
<text x="417.3" y="43.1">P19</text>
<text x="457.7" y="43.1">F1</text>
<text x="503.5" y="43.1">L4</text>
<text x="43.7" y="48.1">A7</text>
<text x="43.7" y="53.2">A8</text>
<text x="103.6" y="48.1">C10</text>
<text x="103.6" y="53.2">C11</text>
<text x="158.3" y="48.1">A13</text>
<text x="158.3" y="53.2">A14</text>
<text x="219.1" y="48.1">C14</text>
<text x="219.1" y="53.2">C15</text>
<text x="273.8" y="48.1">C20</text>
<text x="273.8" y="53.2">D17</text>
<text x="324.6" y="48.1">G19</text>
<text x="324.6" y="53.2">G20</text>
<text x="366.7" y="48.1">L17</text>
<text x="366.7" y="53.2">L18</text>
<text x="417.3" y="48.1">P20</text>
<text x="417.3" y="53.2">R16</text>
<text x="457.6" y="48.1">G1</text>
<text x="457.6" y="53.2">G2</text>
<text x="503.2" y="53.2">M1</text>
<text x="503.5" y="48.1">L5</text>
<text x="43.7" y="58.3">A9</text>
<text x="104.5" y="58.3">D6</text>
<text x="158.3" y="58.3">A15</text>
<text x="219.1" y="58.3">C16</text>
<text x="273.8" y="58.3">D18</text>
<text x="324.5" y="58.3">H16</text>
<text x="366.7" y="58.3">L19</text>
<text x="417.3" y="58.3">R17</text>
<text x="457.5" y="58.3">H1</text>
<text x="503.2" y="58.3">M3</text>
<text x="42.8" y="63.4">A10</text>
<text x="104.5" y="63.4">D7</text>
<text x="158.3" y="63.4">A16</text>
<text x="219.1" y="63.4">C17</text>
<text x="273.8" y="63.4">D19</text>
<text x="324.5" y="63.4">H17</text>
<text x="366.7" y="63.4">L20</text>
<text x="417.3" y="63.4">R18</text>
<text x="457.5" y="63.4">H2</text>
<text x="503.2" y="63.4">M4</text>
<text x="42.8" y="68.5">A11</text>
<text x="104.5" y="68.5">D8</text>
<text x="158.3" y="68.5">A17</text>
<text x="219.1" y="68.5">D11</text>
<text x="273.8" y="68.5">D20</text>
<text x="324.5" y="68.5">H18</text>
<text x="366.3" y="68.5">M17</text>
<text x="417.3" y="68.5">R20</text>
<text x="457.8" y="68.5">J1</text>
<text x="503.2" y="68.5">M5</text>
<text x="43.6" y="73.5">B6</text>
<text x="104.5" y="73.5">D9</text>
<text x="158.3" y="73.5">A18</text>
<text x="219.1" y="73.5">D12</text>
<text x="273.9" y="73.5">E16</text>
<text x="324.5" y="73.5">H20</text>
<text x="366.3" y="73.5">M18</text>
<text x="417.5" y="73.5">T16</text>
<text x="457.8" y="73.5">J3</text>
<text x="503.3" y="73.5">N1</text>
<text x="43.6" y="78.6">B8</text>
<text x="43.6" y="83.7">B9</text>
<text x="103.6" y="78.6">D10</text>
<text x="104.6" y="83.7">E6</text>
<text x="158.2" y="83.7">B12</text>
<text x="158.3" y="78.6">A19</text>
<text x="219.1" y="78.6">D13</text>
<text x="219.1" y="83.7">D14</text>
<text x="273.9" y="78.6">E17</text>
<text x="273.9" y="83.7">E18</text>
<text x="324.8" y="78.6">J16</text>
<text x="324.8" y="83.7">J17</text>
<text x="366.3" y="78.6">M19</text>
<text x="366.3" y="83.7">M20</text>
<text x="417.5" y="78.6">T17</text>
<text x="417.5" y="83.7">T18</text>
<text x="457.8" y="78.6">J4</text>
<text x="457.8" y="83.7">J5</text>
<text x="503.3" y="78.6">N2</text>
<text x="503.3" y="83.7">N3</text>
<text x="42.6" y="88.8">B10</text>
<text x="104.6" y="88.8">E7</text>
<text x="158.2" y="88.8">B13</text>
<text x="219.1" y="88.8">D15</text>
<text x="273.9" y="88.8">E19</text>
<text x="324.8" y="88.8">J18</text>
<text x="366.4" y="88.8">N16</text>
<text x="417.5" y="88.8">T19</text>
<text x="457.6" y="88.8">K1</text>
<text x="503.3" y="88.8">N4</text>
<text x="42.6" y="93.9">B11</text>
<text x="104.6" y="93.9">E8</text>
<text x="158.2" y="93.9">B15</text>
<text x="219.1" y="93.9">D16</text>
<text x="273.9" y="93.9">E20</text>
<text x="324.8" y="93.9">J19</text>
<text x="366.4" y="93.9">N17</text>
<text x="417.5" y="93.9">T20</text>
<text x="457.6" y="93.9">K2</text>
<text x="503.3" y="93.9">N5</text>
<text x="43.6" y="98.9">C6</text>
<text x="104.6" y="98.9">E9</text>
<text x="158.2" y="98.9">B16</text>
<text x="219.2" y="98.9">E11</text>
<text x="273.9" y="98.9">F16</text>
<text x="324.8" y="98.9">J20</text>
<text x="366.4" y="98.9">N18</text>
<text x="417.2" y="98.9">U16</text>
<text x="457.6" y="98.9">K3</text>
<text x="503.3" y="98.9">P1</text>
<text x="43.6" y="104">C7</text>
<text x="103.7" y="104">E10</text>
<text x="158.2" y="104">B17</text>
<text x="219.2" y="104">E12</text>
<text x="273.9" y="104">F17</text>
<text x="324.6" y="104">K16</text>
<text x="366.4" y="104">N19</text>
<text x="417.2" y="104">U17</text>
<text x="457.6" y="104">K4</text>
<text x="503.3" y="104">P2</text>
<text x="43.6" y="109.1">C8</text>
<text x="158.2" y="109.1">B18</text>
<text x="219.2" y="109.1">E13</text>
<text x="273.9" y="109.1">F18</text>
<text x="324.6" y="109.1">K17</text>
<text x="366.4" y="109.1">N20</text>
<text x="417.2" y="109.1">U18</text>
<text x="457.6" y="109.1">K5</text>
<text x="503.3" y="109.1">P3</text>
<text x="158.2" y="114.2">B19</text>
<text x="158.2" y="119.3">B20</text>
<text x="219.2" y="114.2">E14</text>
<text x="219.2" y="119.3">E15</text>
<text x="273.9" y="114.2">F19</text>
<text x="273.9" y="119.3">F20</text>
<text x="324.6" y="114.2">K18</text>
<text x="324.6" y="119.3">K19</text>
<text x="366.5" y="114.2">P16</text>
<text x="366.5" y="119.3">P17</text>
<text x="417.2" y="114.2">U19</text>
<text x="417.2" y="119.3">U20</text>
<text x="457.8" y="114.2">L1</text>
<text x="457.8" y="119.3">L2</text>
<text x="503.3" y="114.2">P4</text>
<text x="503.3" y="119.3">P5</text>
<text x="158.2" y="124.3">C12</text>
<text x="273.8" y="124.3">G16</text>
<text x="324.6" y="124.3">K20</text>
<text x="366.5" y="124.3">P18</text>
<text x="457.8" y="124.3">L3</text>
<text x="48.8" y="156.1">A2</text>
<text x="48.8" y="161.2">A3</text>
<text x="94.4" y="156.1">D3</text>
<text x="94.4" y="161.2">D5</text>
<text x="48.8" y="166.3">A4</text>
<text x="94.5" y="166.3">E1</text>
<text x="48.8" y="171.3">A5</text>
<text x="94.5" y="171.3">E2</text>
<text x="48.6" y="176.4">B1</text>
<text x="94.5" y="176.4">E3</text>
<text x="48.6" y="181.5">B2</text>
<text x="94.5" y="181.5">E4</text>
<text x="48.6" y="186.6">B3</text>
<text x="48.6" y="191.7">B4</text>
<text x="94.5" y="186.6">E5</text>
<text x="94.5" y="191.7">F2</text>
<text x="48.6" y="196.7">B5</text>
<text x="94.5" y="196.7">F3</text>
<text x="48.6" y="201.8">C1</text>
<text x="94.5" y="201.8">F4</text>
<text x="48.6" y="206.9">C2</text>
<text x="94.5" y="206.9">F5</text>
<text x="48.6" y="212">C3</text>
<text x="94.4" y="212">G3</text>
<text x="48.6" y="217.1">C4</text>
<text x="94.4" y="217.1">G5</text>
<text x="48.6" y="222.1">C5</text>
<text x="48.6" y="227.2">D1</text>
<text x="94.3" y="222.1">H3</text>
<text x="94.3" y="227.2">H4</text>
<text x="48.6" y="232.3">D2</text>
<text x="94.3" y="232.3">H5</text>
</g>
<g font-size="2" fill="#006464">
<text x="49" y="44.7">A6</text>
<text x="99.1" y="44.7">C9</text>
<text x="164.6" y="44.7">A12</text>
<text x="212.8" y="44.7">C13</text>
<text x="280.1" y="44.7">C18</text>
<text x="318.2" y="44.7">G18</text>
<text x="372.8" y="44.7">L16_GR_PCLK3_0</text>
<text x="410.9" y="44.7">P19</text>
<text x="463" y="44.7">F1_PCLKC6_1</text>
<text x="498.3" y="44.7">L4</text>
<text x="49" y="49.8">A7</text>
<text x="97.2" y="49.8">C10</text>
<text x="164.6" y="49.8">A13</text>
<text x="212.8" y="49.8">C14</text>
<text x="280.1" y="49.8">C20</text>
<text x="298.2" y="49.8">G19_GR_PCLK2_1</text>
<text x="372.8" y="49.8">L17</text>
<text x="410.9" y="49.8">P20</text>
<text x="463" y="49.8">G1_PCLKC6_0</text>
<text x="498.3" y="49.8">L5</text>
<text x="49" y="54.9">A8</text>
<text x="49" y="59.9">A9_GR_PCLK0_1</text>
<text x="80.7" y="54.9">C11_PCLKC0_0</text>
<text x="99.1" y="59.9">D6</text>
<text x="164.6" y="54.9">A14</text>
<text x="164.6" y="59.9">A15</text>
<text x="212.8" y="54.9">C15</text>
<text x="212.8" y="59.9">C16</text>
<text x="280.1" y="54.9">D17</text>
<text x="280.1" y="59.9">D18</text>
<text x="318.1" y="59.9">H16</text>
<text x="318.2" y="54.9">G20</text>
<text x="372.8" y="54.9">L18_GR_PCLK3_1</text>
<text x="372.8" y="59.9">L19_PCLKT3_0</text>
<text x="410.9" y="54.9">R16</text>
<text x="410.9" y="59.9">R17</text>
<text x="463" y="54.9">G2_PCLKT6_1</text>
<text x="463" y="59.9">H1</text>
<text x="497.6" y="54.9">M1</text>
<text x="497.6" y="59.9">M3</text>
<text x="49" y="65">A10_PCLKT0_1</text>
<text x="99.1" y="65">D7</text>
<text x="164.6" y="65">A16</text>
<text x="212.8" y="65">C17</text>
<text x="280.1" y="65">D19</text>
<text x="318.1" y="65">H17</text>
<text x="372.8" y="65">L20_PCLKT3_1</text>
<text x="410.9" y="65">R18</text>
<text x="463" y="65">H2_PCLKT6_0</text>
<text x="497.6" y="65">M4</text>
<text x="49" y="70.1">A11_PCLKC0_1</text>
<text x="99.1" y="70.1">D8</text>
<text x="164.6" y="70.1">A17</text>
<text x="196.8" y="70.1">D11_PCLKT1_1</text>
<text x="280.1" y="70.1">D20</text>
<text x="318.1" y="70.1">H18</text>
<text x="372.8" y="70.1">M17</text>
<text x="410.9" y="70.1">R20</text>
<text x="463" y="70.1">J1</text>
<text x="497.6" y="70.1">M5</text>
<text x="49" y="75.2">B6</text>
<text x="99.1" y="75.2">D9</text>
<text x="164.6" y="75.2">A18</text>
<text x="192.8" y="75.2">D12_GR_PCLK1_0</text>
<text x="280.1" y="75.2">E16</text>
<text x="318.1" y="75.2">H20</text>
<text x="372.8" y="75.2">M18</text>
<text x="411.4" y="75.2">T16</text>
<text x="463" y="75.2">J3_GR_PCLK6_1</text>
<text x="497.8" y="75.2">N1</text>
<text x="49" y="80.3">B8</text>
<text x="97.2" y="80.3">D10</text>
<text x="164.6" y="80.3">A19</text>
<text x="212.8" y="80.3">D13</text>
<text x="280.1" y="80.3">E17</text>
<text x="318.7" y="80.3">J16</text>
<text x="372.8" y="80.3">M19_PCLKC3_0</text>
<text x="411.4" y="80.3">T17</text>
<text x="463" y="80.3">J4_GR_PCLK6_0</text>
<text x="497.8" y="80.3">N2</text>
<text x="49" y="85.3">B9</text>
<text x="99.3" y="85.3">E6</text>
<text x="164.6" y="85.3">B12_PCLKT1_0</text>
<text x="212.8" y="85.3">D14</text>
<text x="280.1" y="85.3">E18</text>
<text x="318.7" y="85.3">J17</text>
<text x="372.8" y="85.3">M20_PCLKC3_1</text>
<text x="411.4" y="85.3">T18</text>
<text x="463" y="85.3">J5</text>
<text x="497.8" y="85.3">N3</text>
<text x="49" y="90.4">B10_GR_PCLK0_0</text>
<text x="49" y="95.5">B11_PCLKT0_0</text>
<text x="99.3" y="90.4">E7</text>
<text x="99.3" y="95.5">E8</text>
<text x="164.6" y="90.4">B13</text>
<text x="164.6" y="95.5">B15</text>
<text x="212.8" y="90.4">D15</text>
<text x="212.8" y="95.5">D16</text>
<text x="280.1" y="90.4">E19</text>
<text x="280.1" y="95.5">E20</text>
<text x="298.7" y="90.4">J18_GR_PCLK2_0</text>
<text x="302.7" y="95.5">J19_PCLKT2_1</text>
<text x="372.8" y="90.4">N16</text>
<text x="372.8" y="95.5">N17</text>
<text x="411.4" y="90.4">T19</text>
<text x="411.4" y="95.5">T20</text>
<text x="463" y="90.4">K1</text>
<text x="463" y="95.5">K2</text>
<text x="497.8" y="90.4">N4</text>
<text x="497.8" y="95.5">N5</text>
<text x="49" y="100.6">C6</text>
<text x="99.3" y="100.6">E9</text>
<text x="164.6" y="100.6">B16</text>
<text x="196.5" y="100.6">E11_PCLKC1_1</text>
<text x="280.1" y="100.6">F16</text>
<text x="302.7" y="100.6">J20_PCLKT2_0</text>
<text x="372.8" y="100.6">N18</text>
<text x="410.8" y="100.6">U16</text>
<text x="463" y="100.6">K3</text>
<text x="497.9" y="100.6">P1</text>
<text x="49" y="105.7">C7</text>
<text x="97.4" y="105.7">E10</text>
<text x="164.6" y="105.7">B17</text>
<text x="193" y="105.7">E12_GR_PCLK1_1</text>
<text x="280.1" y="105.7">F17</text>
<text x="318.2" y="105.7">K16</text>
<text x="372.8" y="105.7">N19</text>
<text x="410.8" y="105.7">U17</text>
<text x="463" y="105.7">K4</text>
<text x="497.9" y="105.7">P2</text>
<text x="49" y="110.7">C8</text>
<text x="164.6" y="110.7">B18</text>
<text x="213" y="110.7">E13</text>
<text x="280.1" y="110.7">F18</text>
<text x="318.2" y="110.7">K17</text>
<text x="372.8" y="110.7">N20</text>
<text x="410.8" y="110.7">U18</text>
<text x="463" y="110.7">K5</text>
<text x="497.9" y="110.7">P3</text>
<text x="164.6" y="115.8">B19</text>
<text x="213" y="115.8">E14</text>
<text x="280.1" y="115.8">F19</text>
<text x="318.2" y="115.8">K18</text>
<text x="372.8" y="115.8">P16</text>
<text x="410.8" y="115.8">U19</text>
<text x="463" y="115.8">L1</text>
<text x="497.9" y="115.8">P4</text>
<text x="164.6" y="120.9">B20</text>
<text x="164.6" y="126">C12_PCLKC1_0</text>
<text x="213" y="120.9">E15</text>
<text x="280.1" y="120.9">F20</text>
<text x="280.1" y="126">G16</text>
<text x="301.7" y="120.9">K19_PCLKC2_1</text>
<text x="301.7" y="126">K20_PCLKC2_0</text>
<text x="372.8" y="120.9">P17</text>
<text x="372.8" y="126">P18</text>
<text x="410.8" y="120.9">U20</text>
<text x="463" y="120.9">L2</text>
<text x="463" y="126">L3</text>
<text x="497.9" y="120.9">P5</text>
<text x="54.1" y="157.7">A2</text>
<text x="88.9" y="157.7">D3</text>
<text x="54.1" y="162.8">A3</text>
<text x="54.1" y="167.9">A4</text>
<text x="88.9" y="162.8">D5</text>
<text x="89.1" y="167.9">E1</text>
<text x="54.1" y="173">A5</text>
<text x="72.7" y="173">E2_PCLKC7_0</text>
<text x="54.1" y="178">B1</text>
<text x="89.1" y="178">E3</text>
<text x="54.1" y="183.1">B2</text>
<text x="89.1" y="183.1">E4</text>
<text x="54.1" y="188.2">B3</text>
<text x="89.1" y="188.2">E5</text>
<text x="54.1" y="193.3">B4</text>
<text x="73.2" y="193.3">F2_PCLKT7_0</text>
<text x="54.1" y="198.4">B5</text>
<text x="54.1" y="203.4">C1</text>
<text x="72.8" y="198.4">F3_PCLKC7_1</text>
<text x="89.2" y="203.4">F4</text>
<text x="54.1" y="208.5">C2</text>
<text x="89.2" y="208.5">F5</text>
<text x="54.1" y="213.6">C3</text>
<text x="72.9" y="213.6">G3_PCLKT7_1</text>
<text x="54.1" y="218.7">C4</text>
<text x="88.9" y="218.7">G5</text>
<text x="54.1" y="223.8">C5</text>
<text x="88.9" y="223.8">H3</text>
<text x="54.1" y="228.8">D1</text>
<text x="54.1" y="233.9">D2</text>
<text x="68.9" y="228.8">H4_GR_PCLK7_1</text>
<text x="68.9" y="233.9">H5_GR_PCLK7_0</text>
</g>
</svg>
